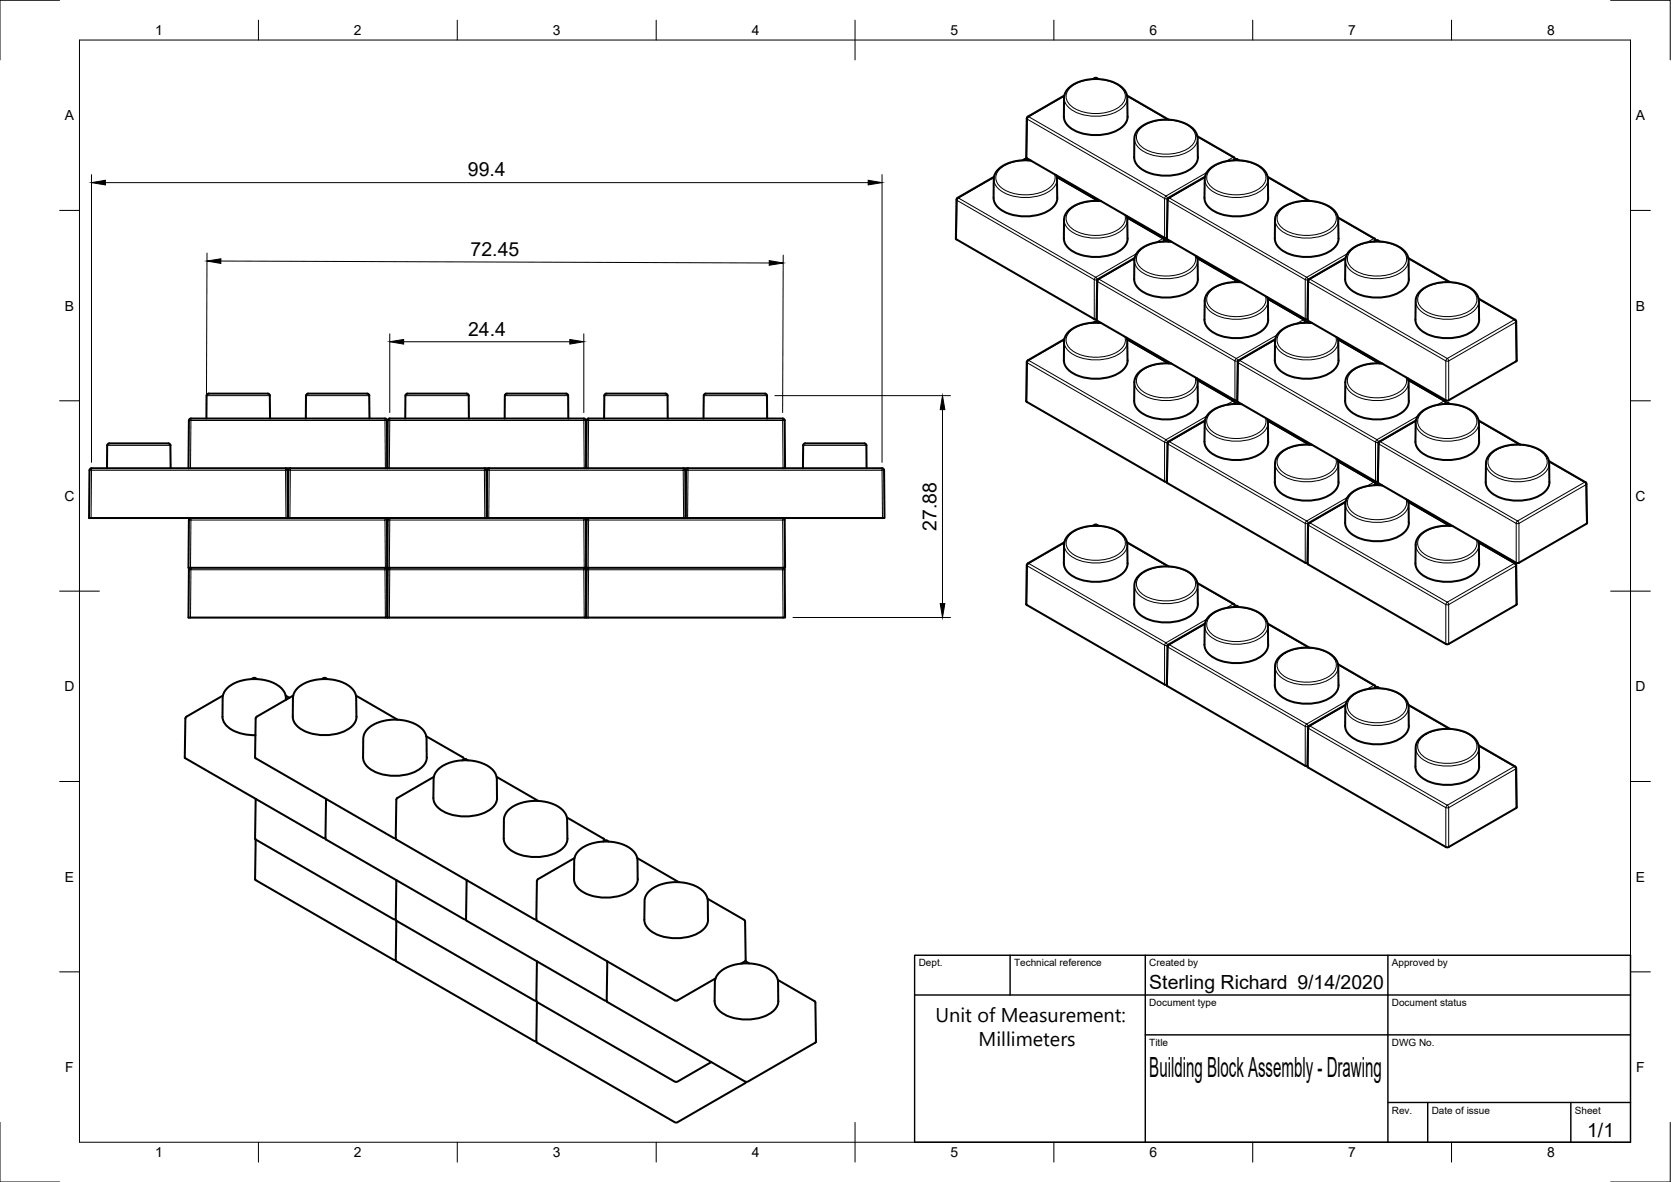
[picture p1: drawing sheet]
<svg xmlns="http://www.w3.org/2000/svg" width="420mm" height="297mm" viewBox="0 0 420 297" stroke-linecap="round" stroke-linejoin="round" font-family="sans-serif">
<!-- layer: Visible Narrow -->
<g fill="none" stroke="#000" stroke-width=".25">
<path d="M275.3 19.6h.2M275.5 19.6l.4 .3M275.5 19.6l-.4 .3M275.8 19.6h-.3M258.2 39.8l.1-9.8 34.5 19.9v9.9M258.4 29.3l.3 .1-.4 .6-.1-.3M267.6 24.6a4.9 4.9 0 0 0 3.9 4 11.8 11.8 0 0 0 10.9-1.7 3.2 3.2 0 0 0 1.1-2.3M267.6 24.2l-8.9 5.1 34.5 20M268.8 22.3a10.5 10.5 0 0 1 10.2-1.9 4.9 4.9 0 0 1 4 3.8 4.2 4.2 0 0 1-3 3.5 11.5 11.5 0 0 1-10.5-1 2.91 2.91 0 0 1-.7-4.4zM283.4 24.2l10.2 5.9M285.2 34.8a4.9 4.9 0 0 0 4 4 11.8 11.8 0 0 0 10.9-1.7 3.2 3.2 0 0 0 1-2.3M286.5 32.5a10.5 10.5 0 0 1 10.2-1.9 4.9 4.9 0 0 1 4 3.8 4.2 4.2 0 0 1-3.1 3.5 11.5 11.5 0 0 1-10.5-1 2.91 2.91 0 0 1-.6-4.4z"/>
<path d="M301.1 34.4l8.9 5.1M310 39.5l-1.6 1M310 39.6l.4 .6M310.3 39.5l-.3 .1M310.5 40l-.1 .2M240.8 49.7l.2 .1-.3 .6-.2-.2M249.9 45a4.9 4.9 0 0 0 4 4 11.8 11.8 0 0 0 10.8-1.7 3.2 3.2 0 0 0 1.1-2.3M249.9 44.6l-8.9 5.2 34.5 19.9 10.2-5.9M257.6 40h.2M257.8 40.1l.4 .2M257.8 40.1l-.4 .2M258.1 40h-.3"/>
<path d="M259.4 40.4a9.3 9.3 0 0 0-8.6 2.8 3.2 3.2 0 0 0 1.8 4.5 11 11 0 0 0 11.8-1 2.84 2.84 0 0 0 .7-2.9M265.7 44.6l10.2 5.9M267.6 55.2a4.9 4.9 0 0 0 3.9 4 11.8 11.8 0 0 0 10.9-1.7 3.2 3.2 0 0 0 1.1-2.3M277.1 50.6a9.3 9.3 0 0 0-8.6 2.8 3.2 3.2 0 0 0 1.7 4.5 11 11 0 0 0 11.9-1 2.84 2.84 0 0 0 .7-2.9M283.4 54.8l8.9 5.2M292.3 60l-1.6 .9M292.3 60l.4 .6 .1-.2M292.6 59.9l-.3 .1M293.2 49.3l.3 .6M293.2 49.3l-.4 .6h.7M293.5 49.9v.4M293.6 50.2l.1 .2"/>
<path d="M293.7 50.4l34.5 19.9M293.7 50.4l-.2 9.8M293.8 49.7l.3 .1-.4 .6M302.9 45a4.9 4.9 0 0 0 4 4 11.8 11.8 0 0 0 10.9-1.7 3.2 3.2 0 0 0 1-2.3M302.9 44.6l-8.9 5.2 34.5 19.9 10.3-5.9M303 44.4l-9.5 5.5M303.4 43.4l-10.2 5.9M304.2 42.7a10.5 10.5 0 0 1 10.2-1.8 4.9 4.9 0 0 1 3.9 3.8 4.2 4.2 0 0 1-3 3.4 11.5 11.5 0 0 1-10.5-.9 2.91 2.91 0 0 1-.6-4.5zM310.4 40.2l-.2 .1M310.6 40h.3M310.9 40.1l.4 .2M310.9 40.1l-.4 .2"/>
<path d="M311.1 40h-.2M318.8 44.6l10.1 5.9M320.6 55.2a4.9 4.9 0 0 0 4 4 11.8 11.8 0 0 0 10.9-1.7 3.2 3.2 0 0 0 1-2.3M321.9 52.9a10.5 10.5 0 0 1 10.2-1.8 4.9 4.9 0 0 1 3.9 3.8 4.2 4.2 0 0 1-3 3.4 11.5 11.5 0 0 1-10.5-.9 2.91 2.91 0 0 1-.6-4.5zM336.5 54.8l8.9 5.2M345.4 60l-1.7 .9M345.4 60l.3 .6 .2-.2M345.6 59.9l-.2 .1M240.5 60.2l.1-9.8 34.5 19.9M275.1 70.3v9.9M275.2 70.3h.7M275.2 70.3l.3-.6 .4 .6"/>
<path d="M275.9 70.3v.4M275.9 70.6l.1 .2M276 70.8l-.1 9.8M276 70.8l34.5 19.9M276.1 70.1l.3 .1-.4 .6M285.2 65.4a4.9 4.9 0 0 0 4 4 11.8 11.8 0 0 0 10.9-1.7 3.2 3.2 0 0 0 1-2.3M285.3 65l-8.9 5.2 34.5 19.9M285.3 64.8l-9.4 5.5M292.7 60.6l-.2 .1M292.9 60.4h.3M293.2 60.5l.4 .2M293.2 60.5l-.4 .2"/>
<path d="M293.4 60.4h-.2M294.7 60.8a9.3 9.3 0 0 0-8.5 2.8 3.2 3.2 0 0 0 1.7 4.5 11 11 0 0 0 11.8-1 2.84 2.84 0 0 0 .8-2.9M301.1 65l10.2 5.9M302.9 75.6a4.9 4.9 0 0 0 4 4 11.8 11.8 0 0 0 10.9-1.7 3.2 3.2 0 0 0 1-2.3M312.4 71.1a9.3 9.3 0 0 0-8.5 2.7 3.2 3.2 0 0 0 1.7 4.5 11 11 0 0 0 11.8-1 2.84 2.84 0 0 0 .8-2.9M318.8 75.2l8.9 5.2-1.6 .9M328.2 70.3v9.9M328.2 70.3h.7M328.2 70.3l.4-.6 .3 .6M328.9 70.3v.4M329.2 70.1l.2 .1-.3 .6-.2-.2M338.3 65.4a4.9 4.9 0 0 0 3.9 4 11.8 11.8 0 0 0 10.9-1.7 3.2 3.2 0 0 0 1.1-2.3"/>
<path d="M338.3 65l-8.9 5.2 34.5 19.9M338.3 64.8l-9.4 5.5M339.6 63.1a10.5 10.5 0 0 1 10.2-1.8 4.9 4.9 0 0 1 3.9 3.8 4.2 4.2 0 0 1-3 3.4 11.5 11.5 0 0 1-10.5-.9 2.91 2.91 0 0 1-.6-4.5zM345.7 60.6l-.2 .1M346 60.4h.2M346.2 60.5l.4 .2M346.2 60.5l-.4 .2M346.5 60.4h-.3M354.1 65l10.2 5.9M356 75.6a4.9 4.9 0 0 0 3.9 4 11.8 11.8 0 0 0 10.9-1.7 3.2 3.2 0 0 0 1.1-2.3M357.2 73.3a10.5 10.5 0 0 1 10.2-1.8 4.9 4.9 0 0 1 4 3.8 4.2 4.2 0 0 1-3.1 3.4 11.5 11.5 0 0 1-10.5-.9 2.91 2.91 0 0 1-.6-4.5zM371.8 75.2l8.9 5.2-16.8 9.7"/>
<path d="M51.9 99.4h15.9M76.9 99.4h15.9M101.9 99.4h16M126.9 99.4h16M152 99.4h15.9M177 99.4h15.8M258.4 90.6h.3l-.4 .6-.1-.2M267.6 85.8a4.9 4.9 0 0 0 3.9 4 11.8 11.8 0 0 0 10.9-1.7 3.2 3.2 0 0 0 1.1-2.3M267.6 85.4l-8.9 5.2 34.5 19.9M275.3 80.8l.2 .1M275.5 80.9l.4 .2M275.5 80.9l-.4 .2"/>
<path d="M275.8 80.8l-.3 .1M277.1 81.3a9.3 9.3 0 0 0-8.6 2.7 3.2 3.2 0 0 0 1.7 4.5 11 11 0 0 0 11.9-1 2.84 2.84 0 0 0 .7-2.9M283.4 85.4l10.2 5.9M285.2 96.1a4.9 4.9 0 0 0 4 4 11.8 11.8 0 0 0 10.9-1.7 3.2 3.2 0 0 0 1-2.3M294.7 91.5a9.3 9.3 0 0 0-8.5 2.7 3.2 3.2 0 0 0 1.7 4.5 11 11 0 0 0 11.8-1 2.84 2.84 0 0 0 .8-2.9M301.1 95.7l8.9 5.1-1.6 .9M310.5 90.7h.7M310.5 90.7v9.9M310.9 90.1l.3 .6M310.9 90.1l-.4 .6M311.2 90.7v.4M311.5 90.6h.2l-.3 .6-.2-.2"/>
<path d="M320.6 85.8a4.9 4.9 0 0 0 4 4 11.8 11.8 0 0 0 10.9-1.7 3.2 3.2 0 0 0 1-2.3M320.6 85.4l-8.9 5.2 34.5 19.9M320.7 85.2l-9.5 5.5M321.1 84.2l-10.2 5.9M327.9 80.3l-.2 .1 .3 .6M328 81l-.2 .1M328.2 80.8l-.2 .2M328.3 80.8l.3 .1M328.5 80.9l.4 .2M328.5 80.9l-.4 .2M328.8 80.8l-.2 .1M328.9 80.6l.1-9.8 34.5 19.9v9.9"/>
<path d="M330.1 81.3a9.3 9.3 0 0 0-8.5 2.7 3.2 3.2 0 0 0 1.7 4.5 11 11 0 0 0 11.8-1 2.84 2.84 0 0 0 .8-2.9M336.5 85.4l10.1 5.9M338.3 96.1a4.9 4.9 0 0 0 3.9 4 11.8 11.8 0 0 0 10.9-1.7 3.2 3.2 0 0 0 1.1-2.3M347.8 91.5a9.3 9.3 0 0 0-8.6 2.7 3.2 3.2 0 0 0 1.8 4.5 11 11 0 0 0 11.8-1 2.84 2.84 0 0 0 .7-2.9M354.1 95.7l9 5.1-1.7 .9M363.9 90.1l.4 .6M363.9 90.1l-.3 .6h.7M364.3 90.7v9.9M381 80.3l-.3 .1 .4 .6M381.1 81l.1 9.8M381.1 81l-16.8 9.7M381.2 80.8l-.1 .2"/>
<path d="M23 117.7v.5M23 118.2h48.8l.1 12M23 118.2l-.1 12M23 118.2h-.5M26.9 111.9h15.9M48 105.2v.5M48 105.7h48.8l.1 12M48 105.7l-.1 12M48 105.6l-.5 .1M71.8 117.7v.5h.5M73 117.7v.5M73 118.2h48.8l.1 12"/>
<path d="M73 118.2l-.1 12M73 118.2h-.5M96.8 105.2v.5h.5M98 105.2v.5M98 105.7h48.8l.1 12M98 105.7l-.1 12M98 105.6l-.5 .1M121.8 117.7v.5h.5M123 117.7v.5M123 118.2h48.8l.1 12M123 118.2l-.1 12M123 118.2h-.5"/>
<path d="M146.8 105.2v.5h.5M148 105.2v.5M148 105.7h48.8l.1 12M148 105.7l-.1 12M148 105.6l-.5 .1M171.8 117.7v.5h.5M173 117.7v.5M173 118.2h48.8l.1 12M173 118.2l-.1 12M173 118.2h-.5M196.8 105.2v.5h.5M202 111.9h15.8"/>
<path d="M221.8 117.7v.5h.5M258.2 101l.1-9.8 34.5 19.9v9.9M293.2 110.5l.3 .6M293.2 110.5l-.4 .6h.7M293.5 111.1v.4M293.6 111.4l.1 .2M293.7 111.6l34.5 19.9v9.9M293.7 111.6l-.2 9.8M293.8 111h.3l-.4 .6M302.9 106.3a4.9 4.9 0 0 0 4 4 11.8 11.8 0 0 0 10.9-1.7 3.2 3.2 0 0 0 1-2.3M302.9 105.9l-8.9 5.1 34.5 19.9M303 105.7l-9.5 5.4"/>
<path d="M303.4 104.6l-10.2 5.9M310.3 100.8h-.3l.4 .6M310.4 101.4h.1M310.4 101.4l-.2 .1M310.5 101.2l-.1 .2M310.6 101.3h.3M310.9 101.3l.4 .2M310.9 101.3l-.4 .2M311.1 101.3h-.2M311.2 101l.2-9.8 34.5 19.9M312.4 101.7a9.3 9.3 0 0 0-8.5 2.7 3.2 3.2 0 0 0 1.7 4.5 11 11 0 0 0 11.8-.9 2.84 2.84 0 0 0 .8-3M318.8 105.9l10.1 5.8"/>
<path d="M320.6 116.5a4.9 4.9 0 0 0 4 4 11.8 11.8 0 0 0 10.9-1.7 3.2 3.2 0 0 0 1-2.3M330.1 111.9a9.3 9.3 0 0 0-8.5 2.7 3.2 3.2 0 0 0 1.7 4.5 11 11 0 0 0 11.8-.9 2.84 2.84 0 0 0 .8-3M336.5 116.1l8.9 5.1M345.9 111.1v9.9M345.9 111.1h.7M346.2 110.5l.4 .6M346.2 110.5l-.3 .6M346.6 111.1v.4M346.6 111.4l.1 .2M346.7 111.6l-.1 9.8M346.7 111.6l34.5 19.9v9.9M346.8 111h.3l-.4 .6"/>
<path d="M356 106.3a4.9 4.9 0 0 0 3.9 4 11.8 11.8 0 0 0 10.9-1.7 3.2 3.2 0 0 0 1.1-2.3M356 105.9l-8.9 5.1 34.5 19.9M356 105.7l-9.4 5.4M356.5 104.6l-10.3 5.9M357.2 104a10.5 10.5 0 0 1 10.2-1.9 4.9 4.9 0 0 1 4 3.8 4.2 4.2 0 0 1-3.1 3.5 11.5 11.5 0 0 1-10.5-1 2.91 2.91 0 0 1-.6-4.4zM363.3 100.8h-.2l.3 .6M363.4 101.4h.1M363.4 101.4l-.2 .1M363.6 101.2l-.2 .2M363.7 101.3h.2M363.9 101.3l.4 .2M363.9 101.3l-.4 .2"/>
<path d="M364.2 101.3h-.3M371.8 105.9l10.2 5.8M373.6 116.5a4.9 4.9 0 0 0 4 4 11.8 11.8 0 0 0 10.9-1.7 3.2 3.2 0 0 0 1-2.3M374.9 114.2a10.5 10.5 0 0 1 10.2-1.9 4.9 4.9 0 0 1 3.9 3.8 4.2 4.2 0 0 1-3 3.5 11.5 11.5 0 0 1-10.5-1 2.91 2.91 0 0 1-.6-4.4zM389.5 116.1l8.9 5.1M48 130.2v.5M48 130.7h48.8l.1 12M48 130.7l-.1 12M48 130.7h-.5M96.8 130.2v.5h.5M98 130.2v.5M98 130.7h48.8l.1 12"/>
<path d="M98 130.7l-.1 12M98 130.7h-.5M146.8 130.2v.5h.5M148 130.2v.5M148 130.7h48.8l.1 12M148 130.7l-.1 12M148 130.7h-.5M196.8 130.2v.5h.5M267.6 136.9a4.9 4.9 0 0 0 3.9 4 11.8 11.8 0 0 0 10.9-1.7 3.2 3.2 0 0 0 1.1-2.3M267.6 136.5l-8.9 5.1 34.5 19.9M268.8 134.6a10.5 10.5 0 0 1 10.2-1.9 4.9 4.9 0 0 1 4 3.8 4.2 4.2 0 0 1-3 3.5 11.5 11.5 0 0 1-10.5-1 2.91 2.91 0 0 1-.7-4.4zM275.3 131.9h.2"/>
<path d="M275.5 131.9l.4 .2M275.5 131.9l-.4 .2M275.8 131.9h-.3M283.4 136.5l10.2 5.8M329.2 131.4h.2l-.3 .6-.2-.2M338.3 126.7a4.9 4.9 0 0 0 3.9 4 11.8 11.8 0 0 0 10.9-1.7 3.2 3.2 0 0 0 1.1-2.3M338.3 126.3l-8.9 5.1 34.5 19.9M338.3 126.1l-9.4 5.4v.4M338.8 125l-10.3 5.9M345.4 121.2l-1.7 1M345.4 121.2l.3 .6M345.6 121.2h-.2"/>
<path d="M345.7 121.8l-.2 .1M345.9 121.6l-.2 .2M346 121.7h.2M346.2 121.7l.4 .2M346.2 121.7l-.4 .2M346.5 121.7h-.3M347.8 122.1a9.3 9.3 0 0 0-8.6 2.7 3.2 3.2 0 0 0 1.8 4.5 11 11 0 0 0 11.8-.9 2.84 2.84 0 0 0 .7-3M354.1 126.3l10.2 5.8M356 136.9a4.9 4.9 0 0 0 3.9 4 11.8 11.8 0 0 0 10.9-1.7 3.2 3.2 0 0 0 1.1-2.3M365.5 132.3a9.3 9.3 0 0 0-8.6 2.7 3.2 3.2 0 0 0 1.7 4.5 11 11 0 0 0 11.8-.9 2.84 2.84 0 0 0 .8-3M371.8 136.5l8.9 5.1M398.4 121.2l-16.8 9.7"/>
<path d="M398.4 121.2l.4 .6M398.7 121.2h-.3M398.8 121.8l.1 9.8M398.8 121.8l-16.9 9.7v9.9M398.9 121.6l-.1 .2M48 142.7v.5M48 143.2h48.8l.1 12M48 143.2l-.1 12M48 143.2h-.5M96.8 142.7v.5h.5M98 142.7v.5M98 143.2h48.8l.1 12"/>
<path d="M98 143.2l-.1 12M98 143.2h-.5M146.8 142.7v.5h.5M148 142.7v.5M148 143.2h48.8l.1 12M148 143.2l-.1 12M148 143.2h-.5M196.8 142.7v.5h.5M258.2 152l.1-9.8 34.5 19.9v9.9M258.4 141.6h.3l-.4 .6-.1-.2M285.2 147.1a4.9 4.9 0 0 0 4 4 11.8 11.8 0 0 0 10.9-1.7 3.2 3.2 0 0 0 1-2.3M286.5 144.8a10.5 10.5 0 0 1 10.2-1.9 4.9 4.9 0 0 1 4 3.8 4.2 4.2 0 0 1-3.1 3.5 11.5 11.5 0 0 1-10.5-1 2.91 2.91 0 0 1-.6-4.4z"/>
<path d="M301.1 146.7l8.9 5.1M302.9 157.3a4.9 4.9 0 0 0 4 4 11.8 11.8 0 0 0 10.9-1.7 3.2 3.2 0 0 0 1-2.3M302.9 156.9l-8.9 5.1 34.5 20 10.3-5.9M303 156.7l-9.5 5.4M303.4 155.6l-10.2 5.9M304.2 155a10.5 10.5 0 0 1 10.2-1.9 4.9 4.9 0 0 1 3.9 3.8 4.2 4.2 0 0 1-3 3.5 11.5 11.5 0 0 1-10.5-1 2.91 2.91 0 0 1-.6-4.4zM310 151.8l-1.6 1M310 151.8l.4 .6M310.3 151.8h-.3M310.4 152.4h.1M310.4 152.4l-.2 .2M310.5 152.2l-.1 .2"/>
<path d="M310.6 152.3h.3M310.9 152.3l.4 .2M310.9 152.3l-.4 .2M311.1 152.3h-.2M318.8 156.9l10.1 5.8M328.9 141.8l.1-9.8 34.5 19.9v9.9M363.9 151.3l.4 .6M363.9 151.3l-.3 .6h.7M364.3 151.9v9.9M380.7 141.6l-16.8 9.7M380.7 141.6l.4 .6M381 141.6h-.3"/>
<path d="M381.1 142.2l.1 9.8M381.1 142.2l-16.8 9.7M381.2 142l-.1 .2M293.2 161.5l.3 .6M293.2 161.5l-.4 .6h.7M293.5 162.1v.4M293.6 162.4l.1 .2M293.7 162.6l-.2 9.8M293.7 162.6l34.5 19.9M293.8 162h.3l-.4 .6M320.6 167.5a4.9 4.9 0 0 0 4 4 11.8 11.8 0 0 0 10.9-1.7 3.2 3.2 0 0 0 1-2.3M321.9 165.2a10.5 10.5 0 0 1 10.2-1.9 4.9 4.9 0 0 1 3.9 3.8 4.2 4.2 0 0 1-3 3.5 11.5 11.5 0 0 1-10.5-1 2.91 2.91 0 0 1-.6-4.4z"/>
<path d="M336.5 167.1l8.9 5.1M338.3 177.7a4.9 4.9 0 0 0 3.9 4 11.8 11.8 0 0 0 10.9-1.7 3.2 3.2 0 0 0 1.1-2.3M338.3 177.3l-8.9 5.1 34.5 20M338.3 177.1l-9.4 5.4M339.6 175.4a10.5 10.5 0 0 1 10.2-1.9 4.9 4.9 0 0 1 3.9 3.8 4.2 4.2 0 0 1-3 3.5 11.5 11.5 0 0 1-10.5-1 2.91 2.91 0 0 1-.6-4.4zM345.4 172.2l-1.7 1M345.4 172.2l.3 .6 .2-.2M345.6 172.2h-.2M345.7 172.9l-.2 .1M346 172.7h.2M346.2 172.7l.4 .3M346.2 172.7l-.4 .3"/>
<path d="M346.5 172.7h-.3M354.1 177.3l10.2 5.9M328.2 182.5v10M328.2 182.5h.7M328.2 182.5l.4-.6 .3 .6M328.9 182.5v.5M328.9 192.9l.1-9.8 34.5 19.9v9.9M329.2 182.4h.2l-.3 .6-.2-.2M356 187.9a4.9 4.9 0 0 0 3.9 4 11.8 11.8 0 0 0 10.9-1.7 3.2 3.2 0 0 0 1.1-2.3M357.2 185.6a10.5 10.5 0 0 1 10.2-1.9 4.9 4.9 0 0 1 4 3.8 4.2 4.2 0 0 1-3.1 3.5 11.5 11.5 0 0 1-10.5-1 2.91 2.91 0 0 1-.6-4.4zM371.8 187.5l8.9 5.1M380.7 192.6l-16.8 9.8"/>
<path d="M380.7 192.7l.4 .6M381 192.6l-.3 .1M381.1 193.3l.1 9.8M381.1 193.3l-16.8 9.7M381.2 193.1l-.1 .2M363.9 202.3l.4 .7M363.9 202.3l-.3 .7h.7M364.3 203v9.9"/>
<circle cx="328.6" cy="131.3" r=".41"/>
<circle cx="381.6" cy="131.3" r=".41"/>
</g>
<!-- layer: Visible -->
<g fill="none" stroke="#000" stroke-width=".51">
<path d="M274.8 19.9l.6-.3 .8 .3M258.4 29.3l-.2 .4-.1 10 34.7 20.1h.6M267.6 24l-9.2 5.3M268.7 22.2l2-1.4 2.9-.8 2.5-.1 1.5 .1 2.7 .8 1.6 1 .9 .9 .4 .8 .2 .9 .1 4.9a4.9 4.9 0 0 1-4 4 11.9 11.9 0 0 1-10.9-1.7 3.3 3.3 0 0 1-1.1-2.3l.1-5.2 .5-1.2zM283.4 24l10.5 6.1M285.2 39.5v-4.9l.7-1.7 1.1-1.1 1.7-.9 2.1-.6 1.8-.2 2.6 .1 1.8 .4 1.7 .8 1.5 1.2 .7 1 .2 1.1 .1 4.8M285.2 39.5a4.9 4.9 0 0 0 4 4 11.9 11.9 0 0 0 10.9-1.7 3.3 3.3 0 0 0 1.1-2.3M301.1 34.2l9.2 5.3 .2 .6M249.9 44.4l-9.3 5.4-.1 .4-.1 9.9 34.7 20.1h.6M258.1 40l.4 .3M258.1 40h-.3l-.7 .3M259.2 40.3h-1.9l-2.5 .3-2.1 .8-1.7 1.2a3.6 3.6 0 0 0-1.1 2.4l-.1 4.7a4.9 4.9 0 0 0 4 4.1 11.9 11.9 0 0 0 11-1.7 3.3 3.3 0 0 0 1.1-2.4l-.1-4.9-.2-.8"/>
<path d="M265.7 44.4l10.5 6.1M276.9 50.5h-2.2l-2.6 .4-1.8 .7-1.6 1.2a3.6 3.6 0 0 0-1.2 2.4v4.7a4.9 4.9 0 0 0 4 4.1 11.9 11.9 0 0 0 11-1.7 3.3 3.3 0 0 0 1-2.4l-.1-4.9-.1-.7M283.4 54.6l9.2 5.4M292.6 59.9l.2 .5M303 44.4l-9.3 5.4-.2 .4-.1 9.9 34.8 20.1h.6M310.2 40.3l.6-.3 .8 .3M318.7 44.4l10.5 6.1M318.9 49.7l-.1-5.1-.4-1-.5-.8-1.7-1.3-1.5-.7-2-.4-2.2-.1-2.2 .2-1.9 .6-1 .5-1.5 1.1-.7 1-.3 1.1v4.9a4.9 4.9 0 0 0 3.9 4.1 11.9 11.9 0 0 0 11-1.7 3.3 3.3 0 0 0 1.1-2.4M321.7 52.8l1.2-.9 1.3-.7 3.2-.7 3 .1 3.1 .9 1.9 1.3 .9 1.4 .2 .8 .1 4.9a4.9 4.9 0 0 1-4 4.1 11.9 11.9 0 0 1-11-1.7 3.3 3.3 0 0 1-1.1-2.4l.1-5 .4-1.1zM336.4 54.6l9.2 5.4M345.6 59.9l.3 .6M275.9 70.6l-.1 9.9 34.7 20.1 .6 .1"/>
<path d="M285.3 64.8l-9.2 5.3-.2 .5M292.5 60.7l.6-.3 .8 .3M292.8 60.4v.1M294.5 60.8l-2.1-.1-2.6 .4-1.9 .8-1.6 1.2a3.8 3.8 0 0 0-1.1 2.4v4.6a4.9 4.9 0 0 0 4 4.1 11.9 11.9 0 0 0 10.9-1.7 3.3 3.3 0 0 0 1.1-2.4M300.9 64.5l.2 .8 .1 4.9M301.1 64.8l10.5 6.1M312.2 71l-2.3-.1-2.2 .4-2.2 .8-1.3 1a3.6 3.6 0 0 0-1.3 2.6v4.6a4.9 4.9 0 0 0 3.9 4.1 11.9 11.9 0 0 0 11-1.7 3.3 3.3 0 0 0 1.1-2.4M318.6 74.7l.2 .8 .1 4.9M318.7 75l9.2 5.3 .3 .6M328.9 70.6l-.2 9.8 .2 .2 34.9 20.1 .5-.1 17.1-9.9-.3-10.3-9.3-5.4M338.3 64.8l-9.1 5.3-.3 .5M339.2 63.2l2.1-1.5 3.2-.9h3.4l3.3 .9 1.6 1.1 1.1 1.4 .3 1.3v4.6a4.9 4.9 0 0 1-3.9 4.1 11.9 11.9 0 0 1-11-1.7 3.3 3.3 0 0 1-1.1-2.4l.1-4.8 .2-1.1z"/>
<path d="M345.5 60.7l.6-.3 .8 .3M354.1 64.8l10.5 6.1M51.9 99.4v5.8M52.5 98.9h14.9M52.5 98.9l-.5 .3v.2M67.4 98.9l.2 .1 .3 .4M67.8 99.4l.1 5.8M76.9 99.4v5.8M92.8 99.4l.1 5.8M92.9 99.4a1.19 1.19 0 0 0-1.5-.5h-13a1.15 1.15 0 0 0-1.4 .5M101.9 99.4v5.8M117.9 99.4a1.19 1.19 0 0 0-1.5-.5h-13a1.15 1.15 0 0 0-1.4 .5"/>
<path d="M117.9 99.4v5.8M126.9 99.4v5.8M127.4 98.9h14.9M127.5 98.9l-.5 .3v.2M142.4 98.9l.2 .1 .3 .4M142.9 99.4v5.8M152 99.4l-.1 5.8M167.9 99.4a1.19 1.19 0 0 0-1.6-.5h-12.9a1.15 1.15 0 0 0-1.4 .5M167.9 99.4v5.8M177 99.4l-.1 5.8M192.8 99.4a1.19 1.19 0 0 0-1.5-.5h-12.9a1.15 1.15 0 0 0-1.4 .5M192.8 99.4l.1 5.8"/>
<path d="M267.5 90.5a4.9 4.9 0 0 0 4 4.1 11.9 11.9 0 0 0 11-1.7 3.3 3.3 0 0 0 1-2.4M267.6 85.2l-9.3 5.5-.1 .3-.2 9.9 34.8 20.1 .6 .1M274.8 81.1l.6-.3 .8 .3M276.9 81.2l-2.3-.1-2.3 .4-2 .7-1.6 1.2a3.6 3.6 0 0 0-1.2 2.5v4.7M283.3 84.9l.1 .7 .1 5M283.4 85.2l10.5 6.1M294.5 91.4l-2.5-.1-2.6 .5-1.8 .9-1.3 1a3.8 3.8 0 0 0-1.1 2.4v4.7a4.9 4.9 0 0 0 4 4 11.9 11.9 0 0 0 10.9-1.7 3.3 3.3 0 0 0 1.1-2.3M300.9 95.1l.2 .8 .1 4.9M301.1 95.5l9.2 5.3 .2 .5M320.5 90.5a4.9 4.9 0 0 0 4 4.1 11.9 11.9 0 0 0 11-1.7 3.3 3.3 0 0 0 1.1-2.4M320.7 85.2l-9.3 5.5-.2 .3-.1 9.9 34.8 20.1 .5 .1M328.8 80.8l.4 .3"/>
<path d="M328.8 80.8h-.3l-.6 .3M329.9 81.2l-2.3-.1-2.2 .4-1.7 .5-1.6 1.1a3.7 3.7 0 0 0-1.5 2.8l-.1 4.7M336.3 84.9l.2 .7v5M336.4 85.2l10.5 6.1M347.6 91.4l-2.5-.1-2.3 .4-2.2 1-1.2 .9a3.6 3.6 0 0 0-1.1 2.5l-.1 4.7a4.9 4.9 0 0 0 4 4 11.9 11.9 0 0 0 11-1.7 3.3 3.3 0 0 0 1-2.3v-4.7l-.2-1M354.1 95.5l9.2 5.3 .3 .4M371.9 80.3a4.9 4.9 0 0 1-4 4.1 11.9 11.9 0 0 1-10.9-1.7 3.3 3.3 0 0 1-1.1-2.4l.1-4.9 .3-1.1 .7-1 1-.9 2.3-1 1.5-.4 2.7-.1 1.8 .2 2.4 .7 1.5 .9 1.1 1.1 .6 1.7v4.9M26.9 117.7l.1-5.8a1.15 1.15 0 0 1 1.4-.5h12.9a1.2 1.2 0 0 1 1.6 .5v5.8M47.6 105.4l.4-.2h49.1l.2 .5 .1 12h-50zM71.8 117.7l.4 .2 .1 .3 .1 12h-50l.1-12 .3-.5h24.6M73 117.7h-.2l-.3 .5M97.6 105.4l.4-.2h48.8l.4 .2 .1 .3 .1 12h-50z"/>
<path d="M121.8 117.7l.4 .2 .1 .3 .1 12h-50l.1-12M123 117.7h-.2l-.3 .5-.1 12h50l-.1-12-.1-.3-.4-.2M148 105.2h-.2l-.3 .5-.1 12h50l-.1-12-.1-.3-.4-.2h-48.8M173 117.7h-.2l-.3 .5-.1 12h50l-.1-12-.3-.5h-24.6M202.4 111.4h14.9M202.4 111.4l-.4 .3v.2l-.1 5.8M217.3 111.4l.3 .1 .2 .4 .1 5.8M293.8 111l-.3 .4v10l34.7 20 .6 .1M303 105.7l-9.2 5.3M310.2 101.5l.6-.3 .8 .3M312.2 101.6l-2.1-.1-2.2 .3-2.4 .9-1.3 1a3.6 3.6 0 0 0-1.3 2.6v4.7a4.9 4.9 0 0 0 3.9 4 11.9 11.9 0 0 0 11-1.7 3.3 3.3 0 0 0 1.1-2.3M318.6 105.3l.2 .8 .1 4.9"/>
<path d="M318.7 105.7l10.5 6M329.9 111.8l-2.1-.1-2.6 .4-2.1 .9-1.4 1a3.6 3.6 0 0 0-1.1 2.5l-.1 4.7a4.9 4.9 0 0 0 4 4 11.9 11.9 0 0 0 11-1.7 3.3 3.3 0 0 0 1.1-2.3l-.1-5-.2-.7M336.4 115.9l9.2 5.3 .3 .4M346.8 111l-.2 .4-.1 10 34.9 20.1 .5-.1 17.1-9.9-.1-9.9M356 105.7l-9.2 5.3M363.2 101.5l.6-.3 .8 .3M363.5 101.2v.1M371.8 105.7l10.5 6M371.9 111l-.1-5.2-.3-.9-.6-.9-1.4-1.1-1.8-.8-1.9-.5-2.3-.1-2.2 .3-1.6 .4-1.7 .9-1.2 1-.5 .8-.3 1.1-.1 5a4.9 4.9 0 0 0 4 4 11.9 11.9 0 0 0 11-1.7 3.3 3.3 0 0 0 1-2.3M389.5 115.9l9.2 5.3 .2 .4M48 130.2h-.2l-.3 .5-.1 12h50l-.1-12-.1-.3-.4-.2M98 130.2h-.2l-.3 .5-.1 12h50l-.1-12-.1-.3-.4-.2"/>
<path d="M148 130.2h-.2l-.3 .5-.1 12h50l-.1-12-.1-.3-.4-.2M267.6 136.3l-9.2 5.3M268.7 134.4l2-1.3 2.9-.8 2.5-.2 1.5 .2 2.7 .8 1.9 1.2 1 1.5 .2 .8 .1 5a4.9 4.9 0 0 1-4 4 11.9 11.9 0 0 1-10.9-1.7 3.3 3.3 0 0 1-1.1-2.3l.1-5.2 .3-1zM274.8 132.2l.6-.4 .8 .4M283.4 136.3l10.5 6.1M338.3 126.1l-9.3 5.4-.1 .3-.1 9.9 34.8 20.2 .7-.1 17.1-9.9-.2-9.9-.2-.4M345.5 121.9l.6-.3 .8 .3M345.9 121.6v.1M347.6 122l-2.1-.1-2.5 .4-1.8 .7-1.8 1.2a3.6 3.6 0 0 0-1.1 2.5l-.1 4.7a4.9 4.9 0 0 0 4 4 11.9 11.9 0 0 0 11-1.7 3.3 3.3 0 0 0 1-2.3v-4.7l-.2-1M354.1 126.1l10.5 6.1M365.3 132.2h-2.4l-2.6 .4-2.2 1-1.3 1.2a3.3 3.3 0 0 0-.8 2.1l-.1 4.7a4.9 4.9 0 0 0 4 4 11.9 11.9 0 0 0 11-1.7 3.3 3.3 0 0 0 1-2.3M371.7 135.9l.2 .9v4.8"/>
<path d="M371.8 136.3l9.2 5.3M389.6 121.2a4.9 4.9 0 0 1-4 4 11.9 11.9 0 0 1-11-1.7 3.3 3.3 0 0 1-1-2.3v-5l.4-1.1 .6-1 1.3-1 1.7-.8 2.3-.5 1.9-.1 2 .2 1.8 .4 1.6 .8 1.4 1.1 .5 .8 .4 1.1 .1 5.1M48 142.7l-.2 .1-.3 .4-.1 12h50l-.1-12-.1-.3-.4-.2M98 142.7l-.2 .1-.3 .4-.1 12h50l-.1-12-.2-.4-.3-.1M148 142.7l-.2 .1-.3 .4-.1 12h50l-.1-12-.3-.4-.2-.1M258.4 141.6l-.2 .4-.1 10 34.7 20 .6 .1M285.2 151.8v-5l.7-1.6 1.1-1.1 1.7-1 2.1-.6 1.8-.2 2.6 .2 1.8 .4 1.7 .7 1.5 1.3 .7 1 .2 1.1 .1 4.8M285.2 151.8a4.9 4.9 0 0 0 4 4 11.9 11.9 0 0 0 10.9-1.7 3.3 3.3 0 0 0 1.1-2.3M301.1 146.5l9.2 5.3 .2 .5M303 156.7l-9.3 5.4-.2 .3-.1 10 34.8 20.1h.6M310.2 152.6l.6-.4 .8 .4M318.7 156.7l10.5 6.1"/>
<path d="M56 174.8l-9.1 5.3-.3 .4M63.2 170.7l.7-.4 .7 .4M71.8 174.8l1 .6M71.9 175.9l-.1-1.1-.5-1.2-1.1-1.1-1.6-1-2.2-.6-1.9-.2-2.6 .1-1.6 .4-2.6 1.3-1.3 1.4-.4 1.4-.1 4.8a5.2 5.2 0 0 0 4.4 4.2l2.3 .4h1.6M73.7 174.8l-9.3 5.4-.1 .3-.1 9.9 34.7 20.2h.6M74.8 173l2-1.4 2.9-.8 2.5-.1 1.5 .1 2.7 .8 1.6 1 .9 .9 .4 .8 .3 .9v4.9a4.9 4.9 0 0 1-4 4 11.9 11.9 0 0 1-10.9-1.7 3.3 3.3 0 0 1-1.1-2.3l.1-5.2 .4-1zM81.4 170.4l-.5 .3M81.4 170.4h.5M81.9 170.4l.4 .3M89.5 174.8l10.5 6.1M318.9 162l-.1-5.1-.4-1.1-.5-.7-1.4-1.2-1.8-.8-2-.4-2.2-.2-3.5 .6-1.6 .7-1.5 1.1-.7 1-.3 1.1v5a4.9 4.9 0 0 0 3.9 4 11.9 11.9 0 0 0 11-1.7 3.3 3.3 0 0 0 1.1-2.3M320.5 172.2l.1-5.1 .4-1.1 .5-.7 1.4-1.2 1.3-.6 1.7-.5 2.3-.3 2 .1 2.3 .6 1.6 .6 1.4 1.1 .7 1 .3 1.2v4.9"/>
<path d="M320.5 172.2a4.9 4.9 0 0 0 4 4 11.9 11.9 0 0 0 11-1.7 3.3 3.3 0 0 0 1.1-2.3M336.4 166.9l9.2 5.3M338.3 177.1l-9.1 5.3-.3 .4M339.2 175.5l2.1-1.5 1.8-.7 1.6-.3 1.7-.1 2.1 .2 2.7 .9 1.6 1.1 1.1 1.4 .3 1.2v4.7a4.9 4.9 0 0 1-3.9 4 11.9 11.9 0 0 1-11-1.7 3.3 3.3 0 0 1-1.1-2.3l.1-4.8 .2-1.1zM345.5 173l.6-.4 .8 .4M345.6 172.2l.3 .6M354.1 177.1l10.5 6.1M46.6 180.5v10l34.7 20.1h.5M92.6 183.1l2.2-1.4 2.1-.6 1.5-.2 2.9 .1 3.1 .9 1.6 1.2 1 1.4 .3 1v4.8a4.9 4.9 0 0 1-4 4 11.9 11.9 0 0 1-11-1.7 3.3 3.3 0 0 1-1-2.3l.1-5.2 .4-1.1zM107.2 185l9.2 5.3 .2 .6M109.1 195.2l-9.2 5.3M110.2 193.4l1.3-1 1.5-.7 2.8-.6 3.1 .1 3 .9 1.6 1 1.2 1.5 .2 1.1 .1 4.8a4.9 4.9 0 0 1-4 4.1 11.9 11.9 0 0 1-11-1.8 3.3 3.3 0 0 1-1-2.3v-4.9l.3-1.1z"/>
<path d="M116.7 190.8h.5M116.7 190.8l-.4 .3M117.2 190.8l.5 .3M124.9 195.2l10.5 6.1M328.9 182.8l-.2 9.8 .2 .3 34.9 20h.5l17.1-9.9-.3-10.3-9.3-5.4M371.9 192.6a4.9 4.9 0 0 1-4 4 11.9 11.9 0 0 1-10.9-1.7 3.3 3.3 0 0 1-1.1-2.3l.1-4.9 .3-1.1 .7-1 1.4-1.1 1.9-.8 1.5-.4 2.7-.1 1.8 .2 2.4 .7 1.5 .9 1.1 1.1 .6 1.7v4.8M64.3 211l-.2 10 .2 .2 34.6 20h.6M64.3 200.8l-.2 10 .2 .2 34.6 20h.6M82 200.8l-.1 10.1 34.7 20.1h.6M99.7 201l-.1 9.9 34.7 20.1h.6M99.9 200.5l-.2 .4M126.7 210.7v-5l.4-1.1 .5-.8 1.4-1.1 1.7-.8 1.7-.4 2.1-.2 1.8 .1 2.3 .5 1.7 .8 1.3 1 .7 1 .3 1.1 .1 4.9"/>
<path d="M126.7 210.7a4.9 4.9 0 0 0 4 4.1 11.9 11.9 0 0 0 10.9-1.8 3.3 3.3 0 0 0 1.1-2.3M142.5 205.4l9.2 5.3M144.5 215.6l-9.4 5.5-.1 .3-.1 9.9 34.8 20.1h.7l9.5-5.5M145.6 213.7l1-.8 1.6-.7 3.2-.7 3 .1 3 1 1.5 1 1.1 1.4 .3 1.2 .1 4.7a4.9 4.9 0 0 1-4 4.1 11.9 11.9 0 0 1-11-1.7 3.3 3.3 0 0 1-1.1-2.4l.2-5.4 .4-1zM151.7 210.7l.3 .6M152.1 211.2l-.5 .3M152.1 211.2h.5M152.6 211.2l.4 .3M160.2 215.6l10.5 6.1M99.7 231.6l-.1 10 34.8 20h.5M99.7 221.4l-.2 9.9 34.9 20.1h.5M99.7 231.4v.2"/>
<path d="M99.7 221.2v.2M117.3 221.4l-.1 9.9 34.8 20.1h.5M117.4 221.2l-.1 .2M163.1 224.1l.8-.7 1.5-.8 2.9-.8 2.3-.1 1.5 .1 3 1 1.6 1.1 1 1.4 .3 1v4.8a4.9 4.9 0 0 1-4 4.1 11.9 11.9 0 0 1-10.9-1.7 3.3 3.3 0 0 1-1.1-2.4l.1-4.9 .3-1.1zM177.9 225.9l9.4 5.5 .2 10-1.1 .8M135 241.8l-.1 9.8 .1 .2 34.7 20h.7l8.5-4.9M135.1 251.8l-.2 10 .1 .2 34.7 20.1 .7-.1 16.9-9.8 .2-.3M135.1 241.6l-.1 .2M152.7 241.8l-.1 10 34.9 20.1 .5-.1 17.1-9.9-.1-9.9-.2-.4M152.7 241.6v.2M180.8 244.5l2-1.4 1.6-.6 1.8-.3h3.2l1.6 .3 1.6 .6 1.7 1.1 1.2 1.7 .1 .8 .1 4.9a4.9 4.9 0 0 1-4 4 11.9 11.9 0 0 1-11-1.7 3.3 3.3 0 0 1-1-2.3v-5l.4-1.1zM187.4 241.5l1 .6"/>
<path d="M195.6 246.3l9.2 5.3"/>
</g>
<!-- layer: Visible Narrow -->
<g fill="#000" stroke="#000" stroke-width=".25">
<circle cx="310.4" cy="40.2" r=".11"/>
<circle cx="292.7" cy="60.6" r=".11"/>
<circle cx="345.7" cy="60.6" r=".11"/>
<circle cx="328" cy="81" r=".11"/>
<circle cx="345.7" cy="121.8" r=".11"/>
<circle cx="345.7" cy="172.8" r=".11"/>
</g>
<!-- layer: Border -->
<g fill="none" stroke="#000" stroke-width=".25">
<path d="M15 .1h-15v15M20 10.1h390v276.9h-390zM65 5.1v5M115 5.1v5M165 5.1v5M215 5.1v10M265 5.1v5M315 5.1v5M365 5.1v5M405 .1h15v15M15 52.9h5M410 52.9h5"/>
<path d="M15 100.7h5M410 100.7h5M15 148.6h10M405 148.6h10M15 196.4h5M410 196.4h5M15 244.2h5M410 244.2h5M0 282.1v14.9h15M65 287v5M115 287v5M165 287v5"/>
<path d="M215 282.1v9.9M265 287v5M315 287v5M365 287v5M420 282.1v14.9h-15"/>
</g>
<!-- layer: TitleBlock -->
<path d="M230 240.1h180v46.9h-180zM230 250h180M254 240.1v9.9M288 240.1v46.9M349 240.1v46.9M288 260.1h122M349 277.1h61M359 277.1v9.9M395 277.1v9.9" fill="none" stroke="#000" stroke-width=".36"/>
<!-- layer: Dimensions -->
<path d="M23 43.9v72.3M26.5 45.9h191.8M221.8 43.9v72.3M52 63.6l-.1 39.6M55.5 65.6l137.9 .5M196.9 64.1l-.1 39.6M98 83.9v19.8M101.5 85.9h41.8M146.8 83.9v19.8M194.8 99.4h44.2M237 102.9v48.8M199.4 155.2h39.6" fill="none" stroke="#000" stroke-width=".25"/>
<path d="M23 45.9l3.5-.6v1.2zM218.3 45.3l3.5 .6-3.5 .6zM52 65.6l3.5-.6v1.2zM193.4 65.5l3.5 .6-3.5 .6zM98 85.9l3.5-.6v1.2zM143.3 85.3l3.5 .6-3.5 .6zM237 99.4l.6 3.5h-1.2zM236.4 151.7h1.2l-.6 3.5z" fill="#000" stroke="#000" stroke-width=".25"/>
<text font-size="7" x="289" y="270.6">Building Block Assembly - Drawing</text>
<g font-size="5">
<text x="235.2" y="256.9">Unit of Measurement:</text>
<text x="246.1" y="262.9">Millimeters</text>
</g>
<g font-size="4.9">
<text x="117.6" y="44.3">99.4</text>
<text x="118.3" y="64.3">72.45</text>
<text x="117.7" y="84.4">24.4</text>
<text x="235.4" y="133.4" transform="rotate(-90 235.4 133.4)">27.88</text>
<text x="289" y="248.5">Sterling Richard 9/14/2020</text>
<text x="399.1" y="285.7">1/1</text>
</g>
<g font-size="3.5">
<text x="39" y="8.8">1</text>
<text x="89" y="8.8">2</text>
<text x="139" y="8.8">3</text>
<text x="189" y="8.8">4</text>
<text x="239" y="8.8">5</text>
<text x="289" y="8.8">6</text>
<text x="339" y="8.8">7</text>
<text x="389" y="8.8">8</text>
<text x="16.3" y="30.2">A</text>
<text x="411.3" y="30.2">A</text>
<text x="16.3" y="78">B</text>
<text x="411.3" y="78">B</text>
<text x="16.2" y="125.9">C</text>
<text x="411.2" y="125.9">C</text>
<text x="16.2" y="173.7">D</text>
<text x="411.2" y="173.7">D</text>
<text x="16.3" y="221.6">E</text>
<text x="411.3" y="221.6">E</text>
<text x="16.4" y="269.4">F</text>
<text x="411.4" y="269.4">F</text>
<text x="39" y="290.8">1</text>
<text x="89" y="290.8">2</text>
<text x="139" y="290.8">3</text>
<text x="189" y="290.8">4</text>
<text x="239" y="290.8">5</text>
<text x="289" y="290.8">6</text>
<text x="339" y="290.8">7</text>
<text x="389" y="290.8">8</text>
</g>
<g font-size="2.5">
<text x="231" y="242.9">Dept.</text>
<text x="255" y="242.9">Technical reference</text>
<text x="289" y="242.9">Created by</text>
<text x="350" y="242.9">Approved by</text>
<text x="289" y="252.8">Document type</text>
<text x="350" y="252.8">Document status</text>
<text x="289" y="262.9">Title</text>
<text x="350" y="262.9">DWG No.</text>
<text x="350" y="279.9">Rev.</text>
<text x="360" y="279.9">Date of issue</text>
<text x="396" y="279.9">Sheet</text>
</g>
</svg>
